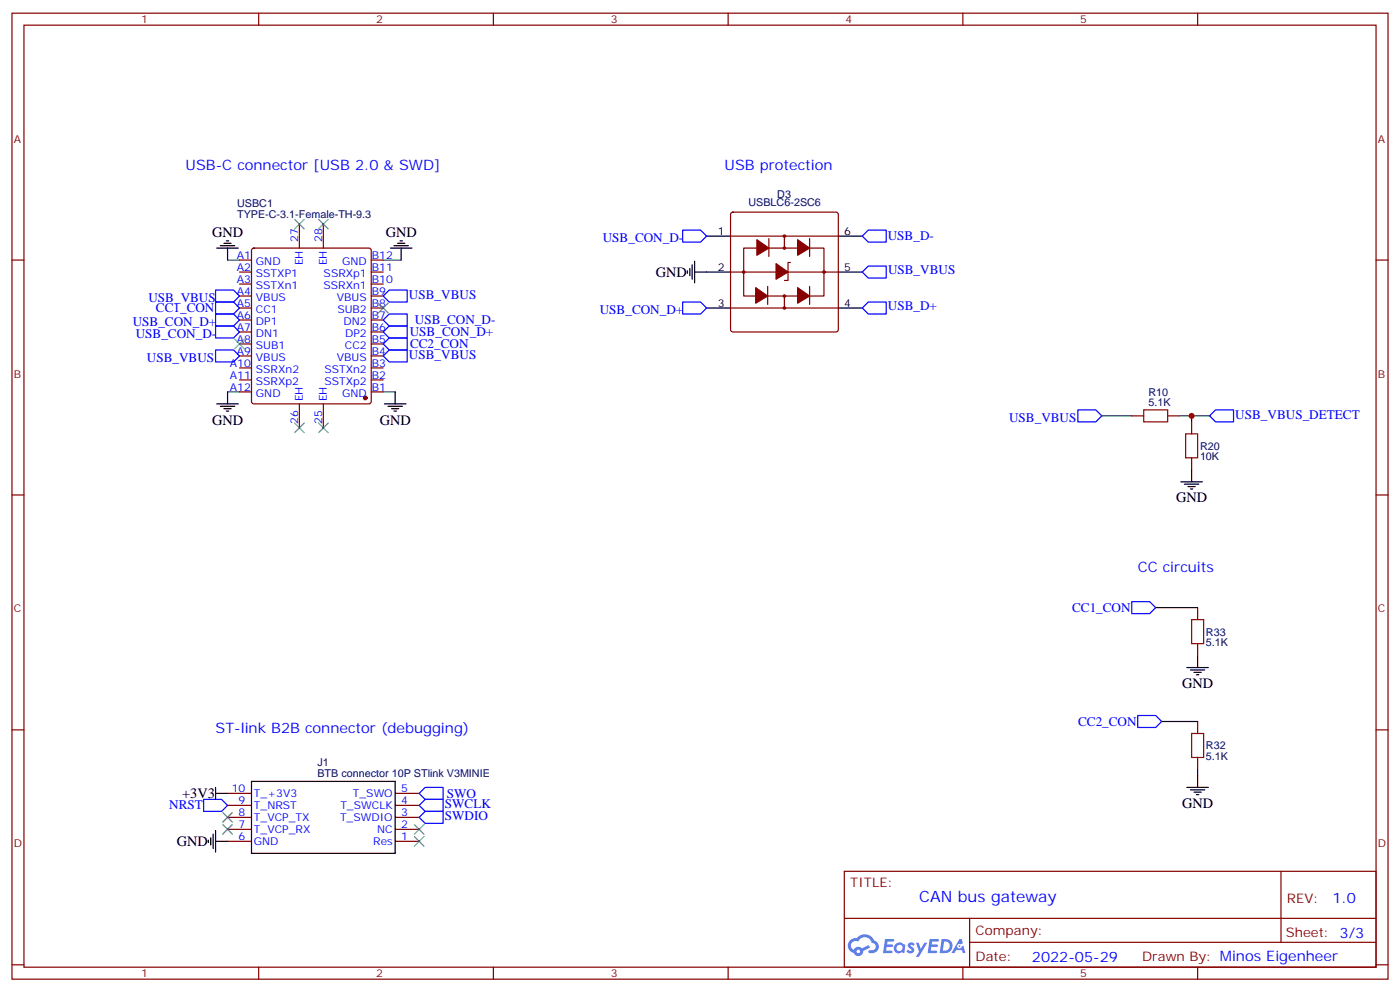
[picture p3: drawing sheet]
<svg xmlns="http://www.w3.org/2000/svg" width="412mm" height="292mm" viewBox="0 0 412 292" stroke-linecap="round" stroke-linejoin="round" font-family="sans-serif">
<g fill="none" stroke="#870000" stroke-width=".35">
<path d="M3.5 3.9h405.4v284.3h-405.4zM7.1 7.4h398.2v277.3h-398.2zM76.2 3.9v3.5M145.3 3.9v3.5M214.5 3.9v3.5M283.6 3.9v3.5M352.8 3.9v3.5M3.5 76.6h3.6M405.3 76.6h3.6M3.5 145.7h3.6M405.3 145.7h3.6M3.5 214.8h3.6"/>
<path d="M405.3 214.8h3.6M248.7 256.5h156.6v28.2h-156.6zM377.3 256.5v20.9M248.7 270.3h156.5M285.6 277.4h119.6M285.6 270.3v14.1M3.5 284h3.6M76.2 284.7v3.5M145.3 284.7v3.5M214.5 284.7v3.5M283.6 284.7v3.5M352.8 284.7v3.5"/>
<path d="M405.3 284h3.6"/>
</g>
<g fill="#5487ff">
<path d="M267.7 277.6a1.22 1.22 0 0 1 1.7 .3l-.4 .6a.47 .47 0 0 0-.3-.4 .47 .47 0 0 0-.5 .2l.1 .2a1.14 1.14 0 0 1 .8 1.8 1.14 1.14 0 0 1-1.9-.1l-.2-.1 .5-.6 .7 .4a.29 .29 0 0 0 .3-.2 .29 .29 0 0 0-.2-.3 1.04 1.04 0 0 1-.6-1.8z"/>
<path d="M260.7 276.4h2.4l.3 .2-.2 .5h-1.8l-.1 .9h1.5l.3 .4-.3 .3h-1.6l-.2 1.1 1.7 .1 .2 .3-.2 .3-2.6 .1z"/>
<path d="M273.8 276.4h2.4l.3 .2-.1 .5h-1.8l-.2 .9h1.6l.3 .4-.4 .3h-1.6l-.1 1.1 1.7 .1 .2 .3-.2 .3h-2.6z"/>
<path d="M282.6 276.4h.7l.3 1.3-.6 .3a.69 .69 0 0 0-1 .2 .69 .69 0 0 0 .4 1 .69 .69 0 0 0 .9-.6l.5-.3 .6 2.2h-.8l-.2-.8h-1.8l-.5 .8h-.8z"/>
<path d="M269.8 277.5h.8l.6 1.8 1.1-1.8h.9l-2.6 4.2h-.8l.9-1.6z"/>
<path d="M277.4 276.4l-.6 4.2h1.3a2.11 2.11 0 0 0 2.5-2.2 2.11 2.11 0 0 0-2.5-2zM278.1 277.1a1.39 1.39 0 0 1 1.7 1.5 1.39 1.39 0 0 1-1.8 1.2h-.3z"/>
<path d="M263.7 278a1.54 1.54 0 0 0-.1 2.2 1.54 1.54 0 0 0 2.2 .1l.6 .3 .3-2.3-.2-.3h-.4a1.49 1.49 0 0 0-2.4 0zM264 279a.94 .94 0 0 1 1.8 0 .94 .94 0 0 1-1.8 0z"/>
<path d="M250.4 276.8a2.18 2.18 0 0 0 1.1 3.7 1.44 1.44 0 0 0 1.6 .9 1.44 1.44 0 0 0 1.2-1.5l2-1-.5-.7-1.9 1a1.47 1.47 0 0 0-2.4 .4 1.39 1.39 0 0 1-.7-1.9 1.39 1.39 0 0 1 2-.5 2.12 2.12 0 0 1 2.2-1.3 2.12 2.12 0 0 1 1.9 1.7 1.14 1.14 0 0 1 1.1 1.4 1.14 1.14 0 0 1-1.7 .7 .43 .43 0 0 0-.5 .4 .43 .43 0 0 0 .4 .5 1.98 1.98 0 0 0 2.5-1.3 1.98 1.98 0 0 0-1.2-2.5 3.1 3.1 0 0 0-5.3-.7l-.9 .1zM252.3 280.1a.55 .55 0 0 1 1.1 0 .55 .55 0 0 1-1.1 0z"/>
<circle cx="282.6" cy="278.5" r=".26"/>
</g>
<path d="M215.4 62.6l.5-.2h30.3l.5 .2 .2 .5v33.9l-.2 .5-.5 .2h-30.3l-.5-.2-.2-.5v-33.9z" fill="#fff" stroke="#870000" stroke-width=".35"/>
<g fill="none" stroke="#000" stroke-width=".35">
<path d="M63.9 73h6.3M64.9 72.3h4.2M66 71.6h2.1M66.7 70.9h.7M67 73v3.6M115 73h6.4M116.1 72.3h4.2M117.1 71.6h2.1M117.8 70.9h.7M118.2 73v3.6M202.5 79.7v.7M203.2 79v2.1"/>
<path d="M203.9 78v4.2M204.6 76.9v6.4M208.1 69.5h7.1M246.9 69.5h7.1M204.6 80.1h10.6M208.1 90.7h7.1M246.9 80.1h7.1M246.9 90.7h7.1M63.9 118.9h6.3M64.9 119.6h4.2M67 115.4v3.5M113.2 118.9h6.4"/>
<path d="M114.3 119.6h4.2M116.4 115.4v3.5M66 120.3h2.1M66.7 121h.7M115.4 120.3h2.1M116.1 121h.7M351 138.3v3.5M347.8 141.8h6.4M348.9 142.5h4.2M350 143.2h2.1M350.7 143.9h.7M349.6 196.5h6.4"/>
<path d="M350.7 197.2h4.2M351.7 197.9h2.1M352.4 198.6h.7M352.8 193v3.5M63.5 231.8v3.5M63.5 233.5h3.5M74.1 230h42.3v21.2h-42.3zM349.6 231.8h6.4M350.7 232.5h4.2M351.7 233.2h2.1M352.4 233.9h.7M352.8 228.2v3.6"/>
<path d="M61.4 247.3v.7M62.1 246.6v2.1M62.8 245.5v4.3M63.5 247.7h3.5M63.5 244.5v6.3"/>
</g>
<g fill="none" stroke="#870000" stroke-width=".35">
<path d="M70.6 76.6h3.5M74.3 73.2l.5-.2h33.9l.5 .2 .2 .5v44.5l-.3 .5-.4 .2h-33.9l-.5-.2-.2-.5v-44.5zM88.2 66v7M95.2 66v7M109.4 76.6h3.5M215.2 69.5h31.7M219.1 73h23.6v14.1h-23.6zM226.5 70.2v5.3M231.1 69.5v3.5M232.8 77.3h-.7v5.2h-1M238.5 70.2v5.3M70.6 90.7h3.5"/>
<path d="M70.6 80.1h3.5M70.6 97.7h3.5M70.6 94.2h3.5M70.6 87.1h3.5M70.6 83.6h3.5M109.4 90.7h3.5M109.4 80.1h3.5M109.4 97.7h3.5M109.4 94.2h3.5M109.4 87.1h3.5M109.4 83.6h3.5M215.2 90.7h31.7"/>
<path d="M215.2 80.1h31.7M226.1 84.3v5.3M231.1 87.1v3.6M238.5 84.3v5.3M70.6 115.4h3.5M70.6 111.8h3.5M70.6 108.3h3.5M70.6 104.8h3.5M70.6 101.2h3.5M88.2 118.9v7M95.2 118.9v7M109.4 115.4h3.5"/>
<path d="M109.4 111.8h3.5M109.4 108.3h3.5M109.4 104.8h3.5M109.4 101.2h3.5M333.4 122.4h3.5M344 122.4h3.5M351 124.2v3.5M351 134.8v3.5M352.8 178.9v3.5M352.8 189.4v3.6M352.8 212.4v3.5M67 237.1h7.1"/>
<path d="M67 233.5h7.1M116.4 237.1h7.1M116.4 233.5h7.1M352.8 223v3.5M67 247.7h7.1M67 244.1h7.1M67 240.6h7.1M116.4 247.7h7.1M116.4 244.1h7.1M116.4 240.6h7.1"/>
<circle cx="231.1" cy="73" r=".35"/>
<circle cx="231.1" cy="69.5" r=".35"/>
<circle cx="219.1" cy="80.1" r=".35"/>
<circle cx="231.1" cy="87.1" r=".35"/>
<circle cx="231.1" cy="90.7" r=".35"/>
<circle cx="242.7" cy="80.1" r=".35"/>
</g>
<g fill="#870000" stroke="#870000" stroke-width=".35">
<path d="M228.6 77.6l3.5 2.5-3.5 2.1z"/>
<path d="M223 70.6l3.5 2.4-3.5 2.1z"/>
<path d="M234.9 70.6l3.6 2.4-3.6 2.1z"/>
<path d="M222.6 84.7l3.5 2.4-3.5 2.2z"/>
<path d="M234.9 84.7l3.6 2.4-3.6 2.2z"/>
<circle cx="107.6" cy="117.1" r=".53"/>
</g>
<g fill="none" stroke="#00f" stroke-width=".35">
<path d="M201.1 67.7h5.3l1.7 1.8-1.7 1.8h-5.3zM254 69.5l1.8-1.8h5.3v3.6h-5.3zM63.5 85.4h5.3l1.8 1.7-1.8 1.8h-5.3zM63.5 88.9h5.3l1.8 1.8-1.8 1.7h-5.3zM63.5 92.4h5.3l1.8 1.8-1.8 1.8h-5.3zM63.5 96h5.3l1.8 1.7-1.8 1.8h-5.3zM112.9 87.1l1.8-1.7h5.2v3.5h-5.2zM112.9 97.7l1.8-1.7h5.2v3.5h-5.2zM112.9 94.2l1.8-1.8h5.2v3.6h-5.2zM114.7 99.5h5.2v3.5h-5.2l-1.8-1.8zM201.1 88.9h5.3l1.7 1.8-1.7 1.7h-5.3zM254 90.7l1.8-1.8h5.3v3.5h-5.3z"/>
<path d="M254 80.1l1.8-1.8h5.3v3.5h-5.3zM63.5 103h5.3l1.8 1.8-1.8 1.7h-5.3zM112.9 104.8l1.8-1.8h5.2v3.5h-5.2zM317.5 120.6h5.3l1.8 1.8-1.8 1.8h-5.3zM358.1 120.6h5.3v3.6h-5.3l-1.8-1.8zM333.4 177.1h5.3l1.7 1.8-1.7 1.7h-5.3zM335.1 210.6h5.3l1.8 1.8-1.8 1.7h-5.3zM60 235.3h5.3l1.7 1.8-1.7 1.7h-5.3zM123.5 237.1l1.7-1.8h5.3v3.5h-5.3zM123.5 233.5l1.7-1.7h5.3v3.5h-5.3zM123.5 240.6l1.7-1.8h5.3v3.6h-5.3z"/>
</g>
<path d="M336.9 120.6h7.1v3.6h-7.1zM349.2 127.7h3.6v7.1h-3.6zM351 182.4h3.5v7h-3.5zM351 215.9h3.5v7.1h-3.5z" fill="none" stroke="#a10000" stroke-width=".35"/>
<path d="M67 76.6h3.6M112.9 76.6h5.3M67 115.4h3.6M112.9 115.4h3.5M324.6 122.4h8.8M347.5 122.4h8.8M351 122.4v1.8M340.4 178.9h12.4M342.2 212.4h10.6M352.8 226.5v1.7" fill="none" stroke="#008700" stroke-width=".35"/>
<g fill="none" stroke="#3c3" stroke-width=".35">
<path d="M86.8 64.6l2.8 2.8M89.6 64.6l-2.8 2.8M93.8 64.6l2.9 2.8M96.7 64.6l-2.9 2.8M69.1 99.8l2.9 2.9M72 99.8l-2.9 2.9M111.5 89.3l2.8 2.8M114.3 89.3l-2.8 2.8M86.8 124.5l2.8 2.9M89.6 124.5l-2.8 2.9M93.8 124.5l2.9 2.9M96.7 124.5l-2.9 2.9"/>
<path d="M65.6 239.2l2.8 2.8M68.4 239.2l-2.8 2.8M65.6 242.7l2.8 2.8M68.4 242.7l-2.8 2.8M122.1 246.2l2.8 2.9M122.1 242.7l2.8 2.8M124.9 246.2l-2.8 2.9M124.9 242.7l-2.8 2.8"/>
</g>
<circle cx="351" cy="122.4" r=".88" fill="#c00"/>
<text font-size="4.6" fill="#00f" x="270.8" y="265.5">CAN bus gateway</text>
<g font-size="4.2" fill="#00f">
<text x="54.7" y="50.1">USB-C connector [USB 2.0 &amp; SWD]</text>
<text x="213.4" y="50.1">USB protection</text>
<text x="335.1" y="168.3">CC circuits</text>
<text x="63.5" y="215.9">ST-link B2B connector (debugging)</text>
<text x="392.5" y="265.7">1.0</text>
<text x="304" y="283.1">2022-05-29</text>
</g>
<g font-size="4.2">
<text x="62.5" y="69.8">GND</text>
<text x="113.6" y="69.8">GND</text>
<text x="193.2" y="81.5">GND</text>
<text x="62.5" y="125">GND</text>
<text x="111.9" y="125">GND</text>
<text x="346.5" y="147.9">GND</text>
<text x="348.2" y="202.6">GND</text>
<text x="53.6" y="235">+3V3</text>
<text x="348.2" y="237.9">GND</text>
<text x="52.1" y="249.1">GND</text>
</g>
<g font-size="3.9" fill="#00f">
<text x="177.6" y="71.3">USB_CON_D-</text>
<text x="261.5" y="70.8">USB_D-</text>
<text x="261.6" y="80.8">USB_VBUS</text>
<text x="43.7" y="88.9">USB_VBUS</text>
<text x="120.5" y="87.9">USB_VBUS</text>
<text x="45.9" y="92">CC1_CON</text>
<text x="122.2" y="95.5">USB_CON_D-</text>
<text x="176.7" y="92.5">USB_CON_D+</text>
<text x="261.6" y="91.4">USB_D+</text>
<text x="39.1" y="96">USB_CON_D+</text>
<text x="40" y="99.5">USB_CON_D-</text>
<text x="120.7" y="99">USB_CON_D+</text>
<text x="43.3" y="106.5">USB_VBUS</text>
<text x="120.5" y="105.5">USB_VBUS</text>
<text x="120.8" y="102.5">CC2_CON</text>
<text x="297.3" y="124.2">USB_VBUS</text>
<text x="363.9" y="123.2">USB_VBUS_DETECT</text>
<text x="315.8" y="180.1">CC1_CON</text>
<text x="317.6" y="213.6">CC2_CON</text>
<text x="49.8" y="238.2">NRST</text>
<text x="131" y="237.7">SWCLK</text>
<text x="131.6" y="234.8">SWO</text>
<text x="131.1" y="241.3">SWDIO</text>
</g>
<g font-size="3.9" fill="#800">
<text x="250.5" y="261.1">TITLE:</text>
<text x="379.1" y="265.7">REV:</text>
<text x="287.4" y="275.3">Company:</text>
<text x="378.7" y="275.9">Sheet: 3/3</text>
<text x="287.4" y="282.9">Date:</text>
<text x="336.4" y="283">Drawn By: Minos Eigenheer</text>
</g>
<g font-size="3.2" fill="#800">
<text x="41.6" y="6.9">1</text>
<text x="110.8" y="6.9">2</text>
<text x="179.9" y="6.9">3</text>
<text x="249.1" y="6.9">4</text>
<text x="318.2" y="6.9">5</text>
<text x="4.1" y="42">A</text>
<text x="405.9" y="42">A</text>
<text x="4.1" y="111.1">B</text>
<text x="405.9" y="111.1">B</text>
<text x="4.1" y="180.3">C</text>
<text x="405.9" y="180.3">C</text>
<text x="4.1" y="249.4">D</text>
<text x="405.9" y="249.4">D</text>
<text x="41.6" y="287.7">1</text>
<text x="110.8" y="287.7">2</text>
<text x="179.9" y="287.7">3</text>
<text x="249.1" y="287.7">4</text>
<text x="318.2" y="287.7">5</text>
</g>
<g font-size="3.2" fill="#000080">
<text x="229" y="58.2">D3</text>
<text x="69.8" y="64.2">TYPE-C-3.1-Female-TH-9.3</text>
<text x="69.8" y="61">USBC1</text>
<text x="220.5" y="60.7">USBLC6-2SC6</text>
<text x="338.3" y="119.6">5.1K</text>
<text x="338.3" y="116.5">R10</text>
<text x="353.5" y="135.5">10K</text>
<text x="353.5" y="132.4">R20</text>
<text x="355.2" y="190.2">5.1K</text>
<text x="355.2" y="187.1">R33</text>
<text x="355.2" y="220.6">R32</text>
<text x="93.5" y="225.6">J1</text>
<text x="355.2" y="223.7">5.1K</text>
<text x="93.5" y="228.8">BTB connector 10P STlink V3MINIE</text>
</g>
<g font-size="3.2" fill="#00f">
<text x="87.8" y="71.3" transform="rotate(-90 87.8 71.3)">27</text>
<text x="94.9" y="71.3" transform="rotate(-90 94.9 71.3)">28</text>
<text x="69.7" y="76.2">A1</text>
<text x="75.4" y="78">GND</text>
<text x="100.8" y="78">GND</text>
<text x="109.5" y="76.2">B12</text>
<text x="69.7" y="79.7">A2</text>
<text x="69.7" y="83.3">A3</text>
<text x="75.4" y="81.5">SSTXP1</text>
<text x="89.3" y="78.1" transform="rotate(-90 89.3 78.1)">EH</text>
<text x="95.3" y="81.5">SSRXp1</text>
<text x="96.3" y="78.1" transform="rotate(-90 96.3 78.1)">EH</text>
<text x="109.5" y="83.3">B10</text>
<text x="109.5" y="79.7">B11</text>
<text x="69.7" y="86.8">A4</text>
<text x="75.4" y="85">SSTXn1</text>
<text x="75.4" y="88.5">VBUS</text>
<text x="95.3" y="85">SSRXn1</text>
<text x="99.2" y="88.5">VBUS</text>
<text x="109.5" y="86.8">B9</text>
<text x="69.7" y="90.3">A5</text>
<text x="69.7" y="93.8">A6</text>
<text x="75.4" y="92.1">CC1</text>
<text x="75.4" y="95.6">DP1</text>
<text x="99.4" y="92.1">SUB2</text>
<text x="101.2" y="95.6">DN2</text>
<text x="109.5" y="93.8">B7</text>
<text x="109.5" y="90.3">B8</text>
<text x="69.7" y="97.4">A7</text>
<text x="69.7" y="100.9">A8</text>
<text x="75.4" y="99.1">DN1</text>
<text x="101.7" y="99.1">DP2</text>
<text x="109.5" y="100.9">B5</text>
<text x="109.5" y="97.4">B6</text>
<text x="67.7" y="107.9">A10</text>
<text x="69.7" y="104.4">A9</text>
<text x="75.4" y="102.7">SUB1</text>
<text x="75.4" y="106.2">VBUS</text>
<text x="99.2" y="106.2">VBUS</text>
<text x="101.6" y="102.7">CC2</text>
<text x="109.5" y="107.9">B3</text>
<text x="109.5" y="104.4">B4</text>
<text x="67.7" y="111.5">A11</text>
<text x="75.4" y="109.7">SSRXn2</text>
<text x="75.4" y="113.2">SSRXp2</text>
<text x="95.6" y="109.7">SSTXn2</text>
<text x="95.6" y="113.2">SSTXp2</text>
<text x="109.5" y="111.5">B2</text>
<text x="67.7" y="115">A12</text>
<text x="75.4" y="116.8">GND</text>
<text x="89.3" y="118.2" transform="rotate(-90 89.3 118.2)">EH</text>
<text x="96.3" y="118.2" transform="rotate(-90 96.3 118.2)">EH</text>
<text x="100.8" y="116.8">GND</text>
<text x="109.5" y="115">B1</text>
<text x="87.8" y="124.7" transform="rotate(-90 87.8 124.7)">26</text>
<text x="94.9" y="124.7" transform="rotate(-90 94.9 124.7)">25</text>
<text x="68.3" y="233.2">10</text>
<text x="118.2" y="233.2">5</text>
<text x="70.3" y="236.7">9</text>
<text x="74.8" y="238.1">T_NRST</text>
<text x="74.8" y="234.6">T_+3V3</text>
<text x="100.3" y="238.1">T_SWCLK</text>
<text x="103.9" y="234.6">T_SWO</text>
<text x="118.2" y="236.7">4</text>
<text x="70.3" y="243.8">7</text>
<text x="70.3" y="240.2">8</text>
<text x="74.8" y="245.2">T_VCP_RX</text>
<text x="74.8" y="241.7">T_VCP_TX</text>
<text x="100.2" y="241.7">T_SWDIO</text>
<text x="111.1" y="245.2">NC</text>
<text x="118.2" y="243.8">2</text>
<text x="118.2" y="240.2">3</text>
<text x="70.3" y="247.3">6</text>
<text x="74.8" y="248.7">GND</text>
<text x="110" y="248.7">Res</text>
<text x="118.2" y="247.3">1</text>
</g>
<g font-size="3.2">
<text x="211.4" y="69.1">1</text>
<text x="248.7" y="69.1">6</text>
<text x="211.4" y="79.7">2</text>
<text x="248.7" y="79.7">5</text>
<text x="211.4" y="90.3">3</text>
<text x="248.7" y="90.3">4</text>
</g>
</svg>
